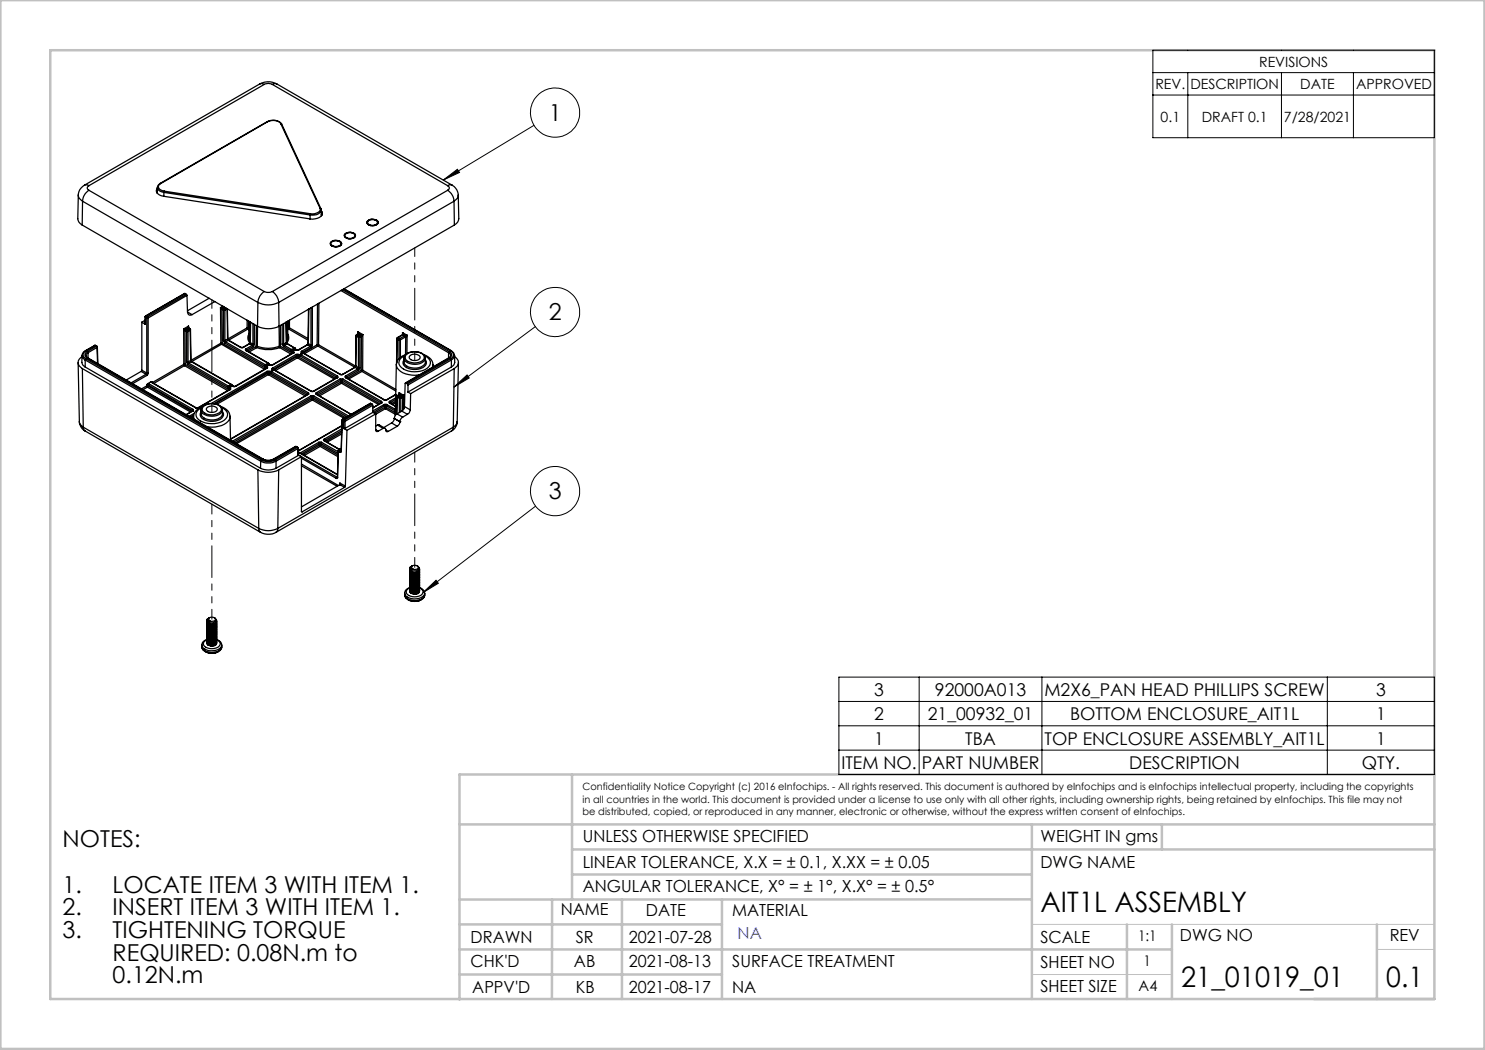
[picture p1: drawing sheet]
<svg xmlns="http://www.w3.org/2000/svg" width="297mm" height="210mm" viewBox="0 0 297 210" stroke-linecap="round" stroke-linejoin="round" font-family="sans-serif">
<path d="M206.4 184.9h80.5M206.4 194.9h28M275.4 189.9h11.5" fill="none" stroke="#c0c0c0" stroke-width=".2"/>
<g fill="none" stroke="#c0c0c0" stroke-width=".5">
<path d="M.1 0h296.8v209.8h-296.8zM10.1 10h276.8v189.8h-276.8zM114.4 154.9v25M286.9 154.9h-195v45M91.9 164.9h195M110.4 179.9v19.9M114.4 174.9h92M114.4 169.9h172.5M124.4 179.9v19.9M144.4 179.9v19.9M206.4 179.9h-114.5M206.4 164.9v34.9"/>
<path d="M232.4 164.9v5M91.9 194.9h52.5M91.9 189.9h142.5M91.9 184.9h52.5M225.4 184.9v14.9M234.4 184.9v14.9M275.4 184.9v14.9"/>
</g>
<g fill="none" stroke="#000" stroke-width=".2">
<path d="M230.6 10h56.3v17.5h-56.3zM230.6 14.5h56.3M230.6 19h56.3M237.6 14.5v13M256.3 14.5v13M270.7 14.5v13M88.7 36l2.8-2.1 .4 .6zM106.8 25.1l-18.1 10.9M90.8 77.4l2.6-2.4 .4 .6zM107.1 65.3l-16.3 12.1M84.6 118.5l2.6-2.4 .5 .6zM107.1 101.2l-22.5 17.3"/>
<path d="M167.8 135.4h119.1v19.5h-119.1zM183.8 135.4v19.5M208.4 135.4v19.5M265.5 135.4v19.5M167.8 140.3h119.1M167.8 145.2h119.1M167.8 150h119.1"/>
<circle cx="111" cy="22.5" r="4.9"/>
<circle cx="111" cy="62.4" r="4.9"/>
<circle cx="111" cy="98.2" r="4.9"/>
</g>
<path d="M88.7 36l2.8-2.1 .4 .6zM90.8 77.4l2.6-2.4 .4 .6zM84.6 118.5l2.6-2.4 .5 .6z" fill="#000"/>
<g fill="none" stroke="#000" stroke-width=".25">
<path d="M52 16.8a3.6 3.6 0 0 1 3.4 0M52 16.8l.4-.1 .4 .2M52 16.8l-35.1 20.2M52.8 16.9a1.66 1.66 0 0 1 1.7 0M52.8 16.9l-35 20.2M54.5 16.9l35 20.2M55.4 16.8l-.5-.1-.4 .2M55.4 16.8l35 20.2M15.7 39l-.1 4.8a1.53 1.53 0 0 0 .8 1.2M15.7 39a1.25 1.25 0 0 0 .8 1.2M16.9 37l-.4 .3a2.15 2.15 0 0 0-.8 1.7M16.9 37h.4l.5 .1"/>
<path d="M17.8 38.1a2.8 2.8 0 0 0-1.3 2.1M17.8 37.1a.49 .49 0 0 0-.3 .5 .49 .49 0 0 0 .3 .5M17.8 38.1l35 20.2M31.5 37.6a.96 .96 0 0 0 .7 1.5l.5 .2M31.5 38.4v.1M32 36.7l-.4 .3-.1 .5M32 36.7h.1M32.1 36.7a.73 .73 0 0 0-.4 .9 .73 .73 0 0 0 .8 .5l.3 .1M32.7 39.3l29.2 4.5a2.32 2.32 0 0 0 2.5-.8v-.6M32.8 38.5a1.37 1.37 0 0 1-1.3-1v1.2M32.8 38.5l29.2 4.5M32.8 38.5v.8"/>
<path d="M32.8 38.2v.3M32.8 38.2l29.3 4.5M53.4 24.3a2.27 2.27 0 0 1 2.9 .5M53.4 24.3h.2M53.4 24.3l-21.4 12.4M53.6 24.3a2.14 2.14 0 0 1 2.6 .5M53.6 24.3l-21.5 12.4M56.2 24.8h.1M56.2 24.8l7.8 16.8M56.3 24.8l7.9 16.9M89.5 38.1a2.8 2.8 0 0 1 1.3 2.1M89.5 37.1a.49 .49 0 0 1 .4 .5 .49 .49 0 0 1-.4 .5"/>
<path d="M89.5 38.1l-35 20.2M90.4 37a2.36 2.36 0 0 1 1.3 2M90.4 37h-.4l-.5 .1M91.7 39l.1 4.8a1.53 1.53 0 0 1-.9 1.2M91.7 39a1.25 1.25 0 0 1-.9 1.2M16.4 45l35.1 20.3M16.5 40.2l35.1 20.3M16.5 40.2l-.1 4.8M37 58.7l-7.9 4.5M37 58.7l-7.8 4.5M37 58.7l.3 .2M37.3 58.9l.1 .2"/>
<path d="M37.3 58.9l-7.8 4.5M37.4 59.1l-7.8 4.5M37.4 59.1l.1 3.3M41.8 59.6l-4.3 2.6M52.8 58.3a1.95 1.95 0 0 0 1.7 0M52.8 58.3a2.8 2.8 0 0 0-1.2 2.2M54.5 58.3a2.8 2.8 0 0 1 1.2 2.2M62 43v.8M62.1 42.7l-.1 .3M64 41.6a.96 .96 0 0 1-1.1 1.1h-.8M64 41.6l.2 .1M64.2 41.7v.3"/>
<path d="M64.2 42a1.54 1.54 0 0 1-1.7 1h-.5M64.2 42l.1 1.2M64.2 42.1l.2 .3M64.3 42.9v.2M64.4 42.4v.6M66.2 48.4a1.41 1.41 0 0 1 2.1 .3 1.37 1.37 0 0 1-2.2 .1zM66.4 48.4l.5-.2a.84 .84 0 0 1 1.3 .7 1.26 1.26 0 0 1-2-.1zM68.2 58.1l21.5 12.4M68.4 57.9l21.5 12.4M68.7 57.8l21.4 12.3M68.8 57.7l21.4 12.4M68.9 46.9a1.45 1.45 0 0 1 2.2 .1 .99 .99 0 0 1-1.4 .8 .79 .79 0 0 1-.8-.9z"/>
<path d="M69 46.9a1.26 1.26 0 0 1 2 .2 1.1 1.1 0 0 1-1 .6 1.1 1.1 0 0 1-1-.5zM73.5 44.2a1.47 1.47 0 0 1 2.1 .2 1.24 1.24 0 0 1-1.8 .6 .5 .5 0 0 1-.3-.8zM73.7 44.2l.9-.3a.73 .73 0 0 1 .9 .8 1.23 1.23 0 0 1-2-.2zM90.8 40.2l-35.1 20.3M90.8 40.2l.1 4.8M90.9 45l-35.1 20.3M15.6 72.5l.3 11.8M16.4 71.1v1.4a1.14 1.14 0 0 0 .6 .9M16.4 71.3a1.29 1.29 0 0 0-.8 1.2 1.29 1.29 0 0 0 .9 1.2M16.4 71.1l.2 .5 .4 .4M16.5 73.7l35.1 20.3M16.5 73.7l.2 11.7"/>
<path d="M17 73.4l35.1 20.3M17 72l35.1 20.2M17 72v1.4M17.1 70.1a1.18 1.18 0 0 0-.7 1M17.1 70.1h.1M17.2 70.1a.87 .87 0 0 0-.6 .8 .87 .87 0 0 0 .6 .8M17.2 71.7l-.2 .3M17.2 71.7l35.1 20.3M17.2 71.1l.4 .5M17.5 70.3a.69 .69 0 0 0-.5 .7 .69 .69 0 0 0 .5 .6M17.5 70.3l.1 .2M17.5 71.6l35 20.3"/>
<path d="M17.6 71.6h-.1M17.6 71.6l35 20.2M17.6 70.5l-.3 .3-.1 .3M17.6 70.5v1.1M18.9 69.1h.2M18.9 69.1h.1M18.9 69.1l-1.8 1M19 69.1h.1M19 69.1l-1.8 1M19 69.1l.3 .1M19.1 69.1l.3 .1M19.3 69.2l.1 .3"/>
<path d="M19.3 69.2h.1M19.3 69.2l-1.8 1.1M19.4 69.2l.1 .2M19.4 69.5l-1.8 1M19.4 69.5l.1 3.2M19.5 69.4l-.1 .1M19.5 69.4l.1 3.3M28.2 74.3l1 .6M28.2 74.3l-3 1.7M28.4 74l-.2 .3M28.4 74l1 .6M28.4 64.4l.6 .4"/>
<path d="M28.4 64.4v9.6M29 64.1l-.6 .3M29 63.4v1.4M29 63.4h.1M29.1 63.4l-.1 1.4M29.1 63.4l.3 .2M29.1 63.2l-.1 .2M29.1 63.2h.1M29.2 74.9l.2 .2M29.2 74.9l-3 1.7M29.2 63.2l-.1 .2M29.2 63.2l.3 .2"/>
<path d="M29.4 74.6h.2M29.4 63.6h.2M29.4 77.2l.1 .2M29.4 74.6l-.2 .3M29.4 77h.2M29.4 77.2h.2M29.4 63.6v11M29.4 77v.2M29.4 75.1l-2.9 1.7M29.4 77.2l-1.1 .6M29.5 63.4l-.1 .2M29.5 63.4l.1 .2"/>
<path d="M29.5 77.4l-.9 .6M29.5 77.4l8.6 5M29.6 76.7l.2 .1M29.6 76.7l-.2 .3M29.6 74.6l-.2 .5M29.6 77.2l-.1 .2M29.6 63.6v11M29.6 77v.2M29.6 77l8.9 5.1M29.6 77.2l8.8 5.1M29.8 76.8l-.2 .2M29.8 76.8l8.8 5.1"/>
<path d="M30.2 76.4l.1 .1M30.2 76.4h.2M30.2 76.4l-.6 .3M30.3 76.5l8.8 5.1M30.4 76.4l-.1 .1M30.4 76.5l8.8 5.1M30.4 76.4v.1M36.7 65.8l.3 .3M36.7 65.8l.4 .1M36.7 65.8l.1 7.1M36.8 72.9l.1 .2M36.8 72.9h.2"/>
<path d="M36.8 72.9l-6.3 3.6M36.9 73.1l-6.1 3.6M36.9 73.1l8.6 5M37 66.1h.1M37 66.1v6.8M37 66.1l.3 .2M37 72.9l-.1 .2M37 72.9l8.8 5.1M37.1 65.9l-.1 .2M37.1 65.9h.1M37.1 65.9l.4 .1M37.3 72.4l.3 .5"/>
<path d="M37.3 66.3h.3M37.3 72.4h.3M37.3 66.3v6.1M37.5 66l-.2 .3M37.5 66l.1 .3M37.5 62.4a.58 .58 0 0 0 .3 .6 .58 .58 0 0 0 .6-.1M37.5 62.4l.9 .5M37.6 65.6h.1M37.6 65.6l-.5 .3M37.6 65.6l.3 .2M37.6 72.4l.1 .2M37.6 72.9l7.9 4.6"/>
<path d="M37.6 66.3v6.1M37.7 65.6h.1M37.7 65.6l.3 .2M37.7 65.2v.4M37.7 65.2l-.1 .4M37.7 65.2l-1 .6M37.7 72.6l-.1 .3M37.7 72.6l8 4.6M37.9 65.8l.1 .2M37.9 65.8h.1M37.9 65.8l-.4 .2M38 65.8l.1 .2"/>
<path d="M38 66l-.4 .3M38 66l.1 6.1M38.1 66h-.1M38.1 66l.1 6M38.1 72.1l.2 .2M38.1 72.1l-.5 .3M38.2 72l.2 .3M38.2 72l-.1 .1M38.3 72.3l-.6 .3M38.3 72.3l7.9 4.6M38.4 72.3h-.1M38.4 72.3l7.9 4.6"/>
<path d="M43 60.3l-4.6 2.6M44.1 61.5l.3 .3M44.1 61.5l.4 .1M44.1 61.5l.1 7.1M44.2 68.6l.1 .3M44.2 68.6h.2M44.2 68.6l-6 3.5M44.3 68.9l-6 3.4M44.3 68.9l8.6 5M44.4 61.8h.1M44.4 61.8v6.8M44.4 61.8l.3 .2"/>
<path d="M44.4 68.6l-.1 .3M44.4 68.6l8.8 5.1M44.5 61.6l-.1 .2M44.5 61.6h.1M44.5 61.6l.3 .2M44.6 61.2l-.5 .3M44.7 68.1l.3 .5M44.7 62h.3M44.7 68.1h.3M44.7 62v6.1M44.8 61.8l-.1 .2M44.8 61.8l.2 .2"/>
<path d="M44.9 61.4l-.4 .2M45 68.1l.1 .3M45 68.6l7.9 4.6M45 62v6.1M45.1 68.4l-.1 .2M45.1 68.4l8 4.5M45.2 61.6l-.4 .2M45.4 61.7v.1M45.4 61.8l-.4 .2M45.4 61.8l.1 6M45.5 61.8l.1 6M45.5 61.7l-.1 .1"/>
<path d="M45.5 67.8l.1 .3M45.5 67.8l-.5 .3M45.5 77.5h.1M45.6 67.8l.2 .2M45.6 77.5l.2 .2M45.6 67.8h-.1M45.6 68.1l-.5 .3M45.6 68.1l2.5 1.4M45.7 77.2l-.2 .3M45.7 77.2l.1 .1M45.8 68l-.2 .1M45.8 68l2.4 1.5"/>
<path d="M45.8 77.3l-.3 .2M45.8 77.7l.1 .1M45.8 77.3v.1M45.8 77.4l-.2 .1M45.8 77.4l.1 .1M45.9 77.8v.1M45.9 77.9h.1M45.9 77.5l-.1 .2M45.9 77.9l-6.3 3.7M45.9 77.5l.1 .1M46 77.6l.1 .1-.1 .2M46 77.6l-.1 .2"/>
<path d="M46 77.9l-6.3 3.7M46.2 76.9l.1 .1M46.2 76.9h.1M46.2 76.9l-.5 .3M46.3 76.9l.1 .1M46.3 77l.1 .1M46.3 77l-.5 .3M46.4 77.1l.1 .1M46.4 77h-.1M46.4 77v.1M46.4 77.1l-.6 .3M46.4 77.1l.2 .1"/>
<path d="M46.4 77.1h.1M46.5 77.2h.1M46.5 77.2l-.6 .3M46.5 77.2l.1 .1M46.6 77.3h.5M46.6 77.2h.1M46.7 77.2h.3M46.7 77.2l-.1 .1M47 77.2l.1 .1M48.1 69.5h.6M48.1 69.5h.1M48.2 69.5h.4"/>
<path d="M48.6 69.5h.1M49.2 69.8l-.1 .1 .1 .2M49.2 69.8l.2 .2M49.2 70.1l4.4 2.5M49.3 70.1h.1M49.3 70.1h-.1M49.3 70.1l4.4 2.5M49.4 70l-.1 .1M49.4 70v.1M49.4 65.6h.3M49.4 65.6l.2 .2M49.4 64v1.6"/>
<path d="M49.4 65.6l-3.8 2.2M49.6 65.8l-3.9 2.2M49.6 65.8l.2 .2M49.7 65.6l-.1 .2M49.7 65.6h.1M49.7 64.2v1.4M49.8 66.8l-.1 .1a1.48 1.48 0 0 0 .2 1.6M49.8 64.3l-.1 3.1 .3 .8M49.8 68.7h.1M49.8 68.7l-1.2 .8M49.9 68.7l-1.2 .8M49.9 68.7l.5 .4"/>
<path d="M50 68.4l-.2 .3M50 68.4l.1 .1M50.1 68.5l-.2 .2M50.1 64.4l-.1 4M50.1 68.5l.5 .3M50.1 64.4v4.1M50.4 69.1l.2 .2M50.4 69.1l-1.2 .7M50.6 68.8h.3M50.6 68.8l-.2 .3M50.6 69.3l-1.2 .7M50.6 64.7v4.1"/>
<path d="M50.9 68.8l-.3 .5M50.9 64.9v3.9M51.2 69.3h.3M51.2 69.3l.2 .2M51.2 69.3l-1.7 .9M51.3 65.1l-.1 4.2M51.4 69.5a7 7 0 0 0 4.6 0M51.4 69.5l-1.6 .9M51.5 69.3a6.4 6.4 0 0 0 4.3 0M51.5 69.3l-.1 .2M51.5 65.3a4.9 4.9 0 0 0 4.3 0M51.5 65.2v4.1"/>
<path d="M51.6 60.5a4.6 4.6 0 0 0 4.1 0M51.6 60.5l-.1 4.8M52.9 73.2l.1 .1M53 73.3l.2 .2M53.1 72.9l-.2 .3M53.1 72.9l.1 .2M53.2 73.1l-.3 .1M53.2 73.5h.1M53.2 73.1v.1M53.2 73.2l.1 .1M53.2 73.2l-.2 .1M53.3 73.5v.1"/>
<path d="M53.3 73.5v.2M53.3 73.3l-.1 .2M53.3 73.6l.1 .1M53.3 73.6l-6.3 3.6M53.3 73.3h.1M53.4 74.3h.5M53.4 74.3l.1 .2M53.4 74.3l-11.2 6.4M53.4 73.3l.1 .1-.1 .3M53.4 73.3l-.1 .2M53.4 73.7l-6.3 3.6M53.5 74.7l.2 .2"/>
<path d="M53.5 74.5h.3M53.5 74.7h.3M53.5 74.5v.2M53.5 74.5l-10.7 6.2M53.5 74.7l-10.5 6.1M53.6 72.6l.1 .1M53.6 72.6h.1M53.6 72.6l-.5 .3M53.7 74.9l7.3 4.3M53.7 74.9l-10.3 5.9M53.7 72.6l.1 .1M53.7 72.7v.1"/>
<path d="M53.7 72.7l-.5 .4M53.7 72.8l.1 .1M53.7 72.8l-.5 .4M53.8 72.7h-.1M53.8 72.7v.1M53.8 72.8l.1 .1M53.8 74.7l-.1 .2M53.8 72.8h-.1M53.8 74.5v.2M53.8 74.5l.1 .1M53.8 74.7l7.5 4.3M53.8 72.9h.1"/>
<path d="M53.8 72.9l-.5 .4M53.8 72.9l.1 .1M53.9 74.6h.2M53.9 73h.6M53.9 74.3l-.1 .2M53.9 73h.1M53.9 72.9l.1 .1M53.9 74.3h.1M54 73h.4M54 74.3l.2 .1M54 74.3l-.1 .3M54.2 74.4l-.1 .2"/>
<path d="M54.2 74.6l7.3 4.2M54.2 74.6h-.1M54.2 74.3v.3M54.2 74.3h.1M54.2 74.3v.1M54.3 74.3l-.1 .3M54.3 74.3l7.4 4.3M54.4 73h.1M54.5 73.7h-.1l.1 .3M54.5 73.7l.1 .2M54.5 74h.1M54.5 73.9l.1 .1"/>
<path d="M54.6 74h.1M54.6 74l-.6 .3M54.6 73.9l-.1 .1M54.6 73.9v.1M54.7 74h-.1M54.7 74h.2M54.7 74h.1M54.7 74l-.5 .3M54.8 74h.1M54.8 74l-.6 .4M54.8 74l7.4 4.3M54.9 74l7.4 4.2"/>
<path d="M55.7 60.5l.1 4.8M55.8 65.2v4.1M55.8 69.3h.3M55.8 69.3l.2 .2M56 69.5l2.2 1.3M56.1 69.3l-.1 .2M56.1 69.3l2.4 1.4M56.1 65.1v4.2M56.4 68.8l.3 .5M56.4 68.8h.3M56.4 64.9v3.9M56.7 68.8l.2 .3"/>
<path d="M56.7 69.3l1.5 .9M56.7 64.7v4.1M56.9 69.1l-.2 .2M56.9 69.1l1.4 .8M57.2 64.4l.1 4.1M57.3 68.5l.1 .2M57.3 64.4v4M57.3 68.5l-.6 .3M57.3 68.4l.2 .3M57.3 68.4v.1M57.4 68.7h.1M57.4 68.7l-.5 .4"/>
<path d="M57.4 68.7l1.4 .9M57.5 64.3l.1 3.1-.3 .8M57.5 68.7l1.4 .9M57.5 66.8l.1 .1a1.47 1.47 0 0 1-.2 1.7M57.6 65.6h.3M57.6 65.6l.1 .2M57.6 64.2v1.4M57.6 65.6h-.1M57.7 65.8l3.9 2.2M57.7 65.8l-.2 .2M57.9 65.6l-.2 .2M57.9 65.6l3.7 2.1"/>
<path d="M57.9 64v1.6M58.2 70.2h.1M58.2 70.2l.3 .2M58.3 69.9l-.1 .3M58.3 69.9l.1 .1M58.4 70l-.2 .2M58.4 70l.1 .1M58.5 70.4v.1M58.5 70.1l-.3 .1M58.5 70.1l.1 .1M58.5 70.5l.1 .1M58.5 70.5v.1"/>
<path d="M58.6 70.6h.1M58.6 70.2l-.1 .2M58.6 70.6l-4.2 2.4M58.6 70.2l.1 .1M58.7 70.3l.1 .1-.1 .2M58.7 70.3l-.2 .2M58.7 70.6l-4.2 2.4M58.8 69.6l.1 .1M58.8 69.6h.1M58.8 69.6l-.5 .3M58.9 69.6l.1 .1M58.9 69.7l-.5 .3"/>
<path d="M58.9 69.7l.1 .1M59 69.8l.1 .1M59 69.7h-.1M59 69.7l.1 .1M59 69.8l-.5 .3M59.1 69.8l.1 .1M59.1 69.9h.1M59.1 69.8h-.1M59.1 69.9l-.5 .3M59.1 69.9l.1 .1M59.2 70.9h.6M59.2 70h.6"/>
<path d="M59.2 70.9l.1 .2M59.2 69.9h.1M59.2 70.9l-4.7 2.8M59.3 69.9h.4M59.3 69.9l-.1 .1M59.3 71.3l.2 .3M59.3 71.1h.3M59.3 71.3h.3M59.3 71.1l-4.7 2.8M59.3 71.1v.2M59.3 71.3l-4.6 2.7M59.5 71.6l-4.4 2.5"/>
<path d="M59.5 71.6l7.4 4.2M59.6 71.3l-.1 .3M59.6 71.1v.2M59.6 71.1l.1 .1M59.6 71.3l7.5 4.4M59.7 69.9l.1 .1M59.7 71.2h.2M59.8 70.9l-.2 .2M59.8 70.9l.1 .1M59.9 71h.1M59.9 71l-.2 .2M60 71l-.1 .2"/>
<path d="M60 71.2l7.3 4.3M60 71.2h-.1M60 70.9v.3M60 70.9h.1M60 70.9v.1M60.1 70.9l-.1 .3M60.1 70.9l7.4 4.3M60.3 70.3l-.1 .1 .1 .2M60.3 70.3l.1 .2M60.3 70.6l.1 .1M60.4 70.6h.1M60.4 70.7h.1"/>
<path d="M60.4 70.6h-.1M60.4 70.6l.1 .1M60.4 70.7l-.5 .3M60.4 70.5v.1M60.5 70.7l-.5 .3M60.6 70.7h.1M60.6 70.7l-.6 .2M60.7 70.7h.1M60.7 70.7l-.6 .2M60.7 70.7l7.3 4.2M60.7 70.7l7.4 4.2M61.4 69h.1"/>
<path d="M61.4 69l-1.7 .9M61.5 78.8l.1 .1M61.5 69l-1.7 1M61.5 69l.6 .3M61.5 78.8v.1M61.6 78.9h.1M61.6 78.9l-15.5 8.9M61.6 68.6l-.2 .4M61.6 68.6l.1 .1M61.7 78.6l.1 .1-.1 .2M61.7 78.6l-.2 .2M61.7 68.7l-.2 .3"/>
<path d="M61.7 68.7l.5 .3M61.7 78.9l-15.6 9M61.7 61.8l-.1 6.8M61.8 61.8l-.1 6.9M62.1 69.3l.1 .2M62.1 69.3l-1.8 1M62.2 78.3h.6M62.2 79.2h.6M62.2 79.2l.1 .2M62.2 69h.3M62.2 69l-.1 .3M62.2 69.5l-1.8 1"/>
<path d="M62.2 79.2l-15.7 9.1M62.2 61.6v7.4M62.3 78.2h.4M62.3 78.2l-.1 .1M62.3 79.8l.2 .2M62.3 79.4h.3M62.3 79.8h.3M62.3 79.4v.4M62.3 79.4l-15.6 9M62.3 79.8l-15.3 8.8M62.5 69l-.3 .5M62.5 61.4v7.6"/>
<path d="M62.6 79.8l-.1 .2M62.6 79.4v.4M62.6 79.4l6.8 4M62.6 79.8l6.5 3.7M62.7 78.2l.1 .1M62.8 79.2l-.2 .2M62.8 79.2l6.9 4M63.3 78.6l-.2 .1 .2 .2M63.3 78.6l.1 .2M63.3 78.9h.1M63.3 78.9l6.9 4M63.4 78.9h.1"/>
<path d="M63.4 78.9l6.8 4M63.4 78.8v.1M63.4 69h.3M63.4 69l.2 .2M63.4 69l-2.9 1.7M63.5 60.8l-.1 8.2M63.6 69.2l-2.7 1.5M63.6 69.2l7.3 4.2M63.7 69l-.1 .2M63.7 69l7.4 4.2M63.8 60.6l-.1 8.4M67.3 75.5h.1"/>
<path d="M67.4 75.5h.1M67.4 75.5l-4.7 2.7M67.5 75.2l.1 .1-.1 .2M67.5 75.2l-.2 .3M67.5 75.5l-4.7 2.8M68 74.9h.6M68 75.8h.6M68 75.8l.2 .3M68 74.9h.1M68 75.8l-4.7 2.8M68.1 74.9h.4M68.2 76.4l.1 .3"/>
<path d="M68.2 76.1h.2M68.2 76.4h.2M68.2 76.1l-4.8 2.7M68.2 76.1v.3M68.2 76.4l-4.6 2.6M68.3 76.7l-4.4 2.5M68.3 76.7l7.4 4.2M68.4 76.4l-.1 .3M68.4 76.1l7.8 4.4M68.4 76.1v.3M68.4 76.4l7.6 4.3M68.5 74.9h.1"/>
<path d="M68.6 75.8l-.2 .3M68.6 75.8l7.7 4.5M69.1 75.2l-.1 .1 .1 .2M69.1 75.2l.2 .3M69.1 75.5h.1M69.1 75.5l7.7 4.5M69.2 75.5h.1M69.2 75.5l7.7 4.5M69.3 75.5h-.1M69.3 75.5h.1M70.9 73.5h.1M70.9 73.5l-2.4 1.4"/>
<path d="M71 73.5l-2.4 1.4M71 73.5l.5 .3M71.1 73.2l-.2 .3M71.1 73.2h.1M71.2 73.2l-.2 .3M71.2 73.2l.5 .3M71.2 67.1l.1 .1M71.2 67.1l-.1 6.1M71.3 67.2l.4 .2M71.3 67.2l-.1 6M71.3 66.9l-.1 .2M71.3 66.9h.1"/>
<path d="M71.4 66.9l-.1 .3M71.4 66.9l.4 .3M71.5 73.8l.2 .2M71.5 73.8l-2.4 1.4M71.6 66.3v.4M71.6 66.3l.1 .5M71.6 66.3l1 .6M71.6 66.3v.5M71.6 66.7h.1M71.6 66.7l.1 .1M71.6 66.7l-.3 .2M71.7 67.4h.3"/>
<path d="M71.7 73.5h.3M71.7 73.5l-.2 .3M71.7 74l-2.4 1.5M71.7 67.4v6.1M71.7 66.8h.1M71.7 66.8l.4 .2M71.7 66.8l-.3 .1M71.8 67.2l.2 .2M71.8 67.2l-.1 .2M72 73.5l-.3 .5M72 67.4v6.1M72.1 67l.2 .2"/>
<path d="M72.1 67l-.3 .2M72.1 67h.1M72.2 74h.3M72.2 74l.2 .3M72.2 74l-2.7 1.7M72.3 67.2h.1M72.3 67.2l-.3 .2M72.3 67.2l-.1 6.8M72.4 74.3l-2.7 1.5M72.4 74.3l6.8 3.9M72.5 74l-.1 .3M72.5 74l6.7 3.9"/>
<path d="M72.6 66.9l-.3 .3M72.6 66.9l-.5 .1M72.6 66.9l-.1 7.1M76.8 80h.6M76.8 80h.1M76.9 80h.4M77.3 80h.1M79 78.9l.1 .1M79 78.9l-1.7 1.1M79.1 79h.1M79.1 79l-1.7 1M79.1 79.6l-1.2 .7"/>
<path d="M79.1 79.9l-1.1 .6M79.2 78.8l-.2 .1M79.3 72.9a2.52 2.52 0 0 0 2.4 2l2.2 .1M79.3 72.9l-.2 10.2M79.4 79.3v.1M79.4 67.7v.1M79.4 79.3l-.1 3.5M79.4 67.7l-.1 5.1M79.4 79.4l.5 .2M79.4 67.8l.4 .2M79.4 79.4v3.4M79.4 67.8v4.7"/>
<path d="M79.5 79.1l-.1 .2M79.5 67.5l-.1 .2M79.5 79.1h.1M79.5 67.5h.1M79.6 79.1l-.2 .3M79.6 67.5l-.2 .3M79.6 79.1l.4 .3M79.6 67.5l.3 .2M79.8 68h.3M79.8 68v3.7M79.8 78.9h.1M79.8 78.9l-.3 .2"/>
<path d="M79.9 78.5l-.1 .4M79.9 78.5l.9 .5M79.9 79.6h.3M79.9 78.5v.4M79.9 79.6v2.9M79.9 78.9l.5 .3M79.9 78.9h.1M79.9 67.7l-.1 .3M79.9 67.7l.2 .3M79.9 78.9l-.3 .2M80 79.4l-.1 .2M80 79.4l.2 .2"/>
<path d="M80.1 68v3.5M80.2 79.6v2.7M80.4 79.2l.1 .2M80.4 79.2h.1M80.4 79.2l-.4 .2M80.5 66.5v.4M80.5 66.5l.1 .4M80.5 79.4l-.3 .2M80.5 79.4h.1M80.5 66.5l.9 .6M80.5 66.9h.1M80.5 66.9l-1 .6"/>
<path d="M80.5 79.4v2.7M80.6 66.9h.1M80.6 66.9l-1 .6M80.6 66.9l.4 .2M80.8 71.6h.1M80.8 79l-.3 .4M80.8 79l-.4 .2M80.8 79v2.7M80.8 72a1.09 1.09 0 0 0 .9 1.7 3.2 3.2 0 0 0 3.5-.7 .8 .8 0 0 0-.1-1M80.8 71.6a1.67 1.67 0 0 0 2 2 1.95 1.95 0 0 0 2.3-1.3v-.7M81 71.1a1.42 1.42 0 0 0-1.2 1.3 1.42 1.42 0 0 0 .9 1.4 4.6 4.6 0 0 0 5.1-.5 1.21 1.21 0 0 0-.4-1.9l-.5-.3M81 67.1l.1 .3"/>
<path d="M81 67.1h.1M81 67.1l-1.1 .6M81.1 71a2.84 2.84 0 0 1 3.9 .3 1.18 1.18 0 0 1-1 1.4 2.74 2.74 0 0 1-3.1-.8l-.1-.3zM81.1 67.4h.1M81.1 67.4l-1 .6M81.1 67.4v3.5M81.2 70.9l-.2 .1a2.33 2.33 0 0 0-1.7 1.9M81.2 76.6l-.2 .1-.1 4.6M81.2 71a2.64 2.64 0 0 1 3.6 .1 1.04 1.04 0 0 1-1.1 1.4h-1.3a1.1 1.1 0 0 1-1.2-1.5zM81.2 76.6l.3 .2M81.4 67.1l-.3 .3M81.4 67.1h-.4"/>
<path d="M81.4 67.1v3.6M81.5 76.8l.1 .2M81.6 78.4l.5 .3M81.6 77v1.4M82 71.1a1.32 1.32 0 0 1 2 .4 1.32 1.32 0 0 1-2.2 .1zM82.1 78.7v3.3M84.7 70.9a2.35 2.35 0 0 1 1.9 2M86.6 72.9l-.1 .6M86.6 72.9v.5M89.7 70.5a.53 .53 0 0 1 .4 .5 .53 .53 0 0 1-.4 .6M89.7 70.5v1.1M89.7 71.6h.2"/>
<path d="M89.7 71.6l-8.6 5M89.9 70.3a.69 .69 0 0 1 .4 .7 .69 .69 0 0 1-.4 .6M89.9 70.3l-.2 .2M89.9 71.6l-8.7 5M90.1 71.7l.2 .3M90.1 70.1a.87 .87 0 0 1 .6 .8 .87 .87 0 0 1-.6 .8M90.1 70.1h.1M90.1 71.7l-8.6 5.1M90.2 70.1a1.24 1.24 0 0 1 .7 1M90.3 73.4l-8.7 5M90.3 72l-8.7 5M90.3 72v1.4"/>
<path d="M90.8 73.7l-8.7 5M90.8 73.7l-.1 11.7M90.9 71.1v1.4a1.14 1.14 0 0 1-.6 .9M90.9 71.3a1.29 1.29 0 0 1 .8 1.2 1.29 1.29 0 0 1-.9 1.2M90.9 71.1l-.2 .5-.4 .4M91.7 72.5l-.3 11.8M15.9 84.3v.3a2.38 2.38 0 0 0 1.1 1.6M15.9 84.3a1.51 1.51 0 0 0 .8 1.1M16.7 85.4l.1 .5 .2 .3M16.7 85.4l35.1 20.3M17 86.2l35.1 20.3M38.5 82.1v.1"/>
<path d="M38.5 82.2h.1M38.5 82.2l-1.3 .7M38.6 81.9l.1 .1-.1 .2M38.6 81.9l-.1 .2M38.6 82.2l-1.3 .8M38.7 83.3l.1 .6M38.7 83.3v.5M38.7 83.6l-.2 .1M38.7 83.2l-.5 .3M38.7 83l-.6 .4M38.9 82.6l-1.1 .7M39.1 81.6h.6"/>
<path d="M39.1 81.6h.1M39.2 81.6h.4M39.6 81.6h.1M40.2 82a1.93 1.93 0 0 1 2.3-1.3h.4a1.55 1.55 0 0 1 1.6 1.3M40.2 82.8h.1M40.2 82.4a1.09 1.09 0 0 0 .9 1.7 3.1 3.1 0 0 0 3.5-.7 .74 .74 0 0 0-.1-1M40.2 82a2.19 2.19 0 0 0 2.7 1.2 1.59 1.59 0 0 0 1.6-1.2M40.2 82v.8M40.4 81.5a1.47 1.47 0 0 0-1 2.1 4.4 4.4 0 0 0 5.8 .1 1.21 1.21 0 0 0-.4-1.9l-.4-.3M40.6 81.3h-.1a2.33 2.33 0 0 0-1.8 2M40.6 81.4a2.64 2.64 0 0 1 3.6 .1 1.04 1.04 0 0 1-1.1 1.4 2.08 2.08 0 0 1-2.7-1zM41.4 81.5a1.32 1.32 0 0 1 2.1 .4 1.32 1.32 0 0 1-2.2 0z"/>
<path d="M44.1 81.3a2.23 2.23 0 0 1 1.9 2M44.5 82a1.59 1.59 0 0 1-1.8 2h-.5a1.82 1.82 0 0 1-2-1.2M46 83.3a2.3 2.3 0 0 1-2.3 2l-1.3 .1h-1M46 83.3l.1 4.8M51.6 94a4.6 4.6 0 0 0 4.1 0M51.6 94l.2 11.7M52.1 93.7a3.6 3.6 0 0 0 3.1 0M52.1 92.2a3.5 3.5 0 0 0 3.1 0M52.1 92.2v1.5M52.3 92l-.2 .2M52.3 92a3.2 3.2 0 0 0 2.8 0M52.5 91.9a2.7 2.7 0 0 0 2.3 0"/>
<path d="M52.6 91.8l.9 .3 1.2-.3M52.6 91.8l-.1 .1M54.7 91.8l.1 .1M55.1 92l.1 .2M55.2 92.2v1.5M55.7 94l-.1 11.7M59.1 89.3h.2M59.1 89.3h.1M59.1 89.3l-4.4 2.5M59.2 89.3h.1M59.2 89.3l-4.4 2.6M59.2 89.3l.2 .2"/>
<path d="M59.3 89.3l.2 .2M59.4 89.5l.2 .2M59.4 89.5h.1M59.4 89.5l-4.3 2.5M59.5 89.5l.1 .1M59.6 89.7l-4.4 2.5M59.6 89.7v1.4M59.6 89.6v1.5M59.6 89.6v.1M59.6 91.1l-4.4 2.6M59.7 90.4l7.8 4.5M59.7 90.4l7.8 4.6"/>
<path d="M60.3 91.3l-.6-.3 7.7 4.4M60.3 91.3l-4.6 2.7M60.3 91.3v11M60.3 92.8l7.4 4.3M60.3 91.6l6.9 4.1M60.3 93.2l7.1 4.1M62.5 80l-15.2 8.8M62.5 80l6.3 3.7M63.7 88.5h.6M63.7 88.5l.2 .2M63.7 88.5l-3.7 2.1M63.9 89l.1 .3"/>
<path d="M63.9 88.7h.3M63.9 89h.3M63.9 88.7v.3M63.9 88.7l-3.6 2.1M63.9 89l-3.3 1.9M64 89.3l-3.1 1.8M64 89.3l3.6 2M64.2 89l-.2 .3M64.2 88.7v.3M64.2 89l3.4 2M64.2 88.7l3.4 2M64.3 88.5l-.1 .2"/>
<path d="M64.3 88.5l3.3 1.8M64.8 87.8l-.1 .1 .1 .3M64.8 87.8l.2 .3M64.8 88.2h.1M64.8 88.2l3.1 1.7M64.9 88.2h.1M64.9 88.2l3 1.7M64.9 88.1v.1M65 88.1l-.1 .1M65 88.1v.1M67.4 95.4l-.2 .3M67.4 95.4h.1"/>
<path d="M67.5 95.4v.1M67.5 95.4h-.1M67.5 95.5v.2h-.3M67.6 90.2l.1 .1M67.6 90.2l-.1 5.2M67.7 90.3l-.2 5.2M67.7 90.3l.3 .1M67.7 90l-.1 .2M67.7 90h.1M67.8 90l-.1 .3M67.8 90l.3 .2M68 96.9h.1"/>
<path d="M68 96.6v.3M68 96.6l1.1 .6M68 96.9l-7.7 4.5M68 96.9l.9 .6M68 89.8h.2h-.1M68 89.8h.1M68 89.8l-.3 .2M68.1 90.2l-.1 .2M68.1 90.2h.1M68.1 89.8l-.3 .2M68.1 89.8l.1 .1M68.2 90.2l.1 .1"/>
<path d="M68.2 90.2h.1M68.2 90.2h-.1M68.3 90.3l-.1 .2-.2-.1M68.3 86.8l-2.9 1.6M68.3 85.8l-3.5 2M68.3 86.1l-3.3 2M68.3 86.5l-3.1 1.8M68.4 85.1l-8.7 5.1M68.4 85.2l-8.7 5M68.4 84v.1M68.4 84l-.1 6.3M68.4 84.1l.3 .2"/>
<path d="M68.5 83.8l-.1 .2M68.5 83.8l.1 .1M68.6 83.9l-.2 .2M68.6 83.9l.3 .1M68.7 84.3h.3M68.7 85.7h.3M68.7 84.3v1.4M68.7 85.7l.7 .4M68.9 84l-.2 .3M68.9 84l.1 .3M68.9 97.5l-8.5 4.9M69 84.3v1.4"/>
<path d="M69.1 97.2l-.2 .3M69.4 86.1l-.3 11.1M74.1 80.7l-5.6 3.1M74.1 80.7l-5.5 3.2M74.1 80.7l.3 .1M74.4 80.8l.1 .3M74.4 80.8l-5.5 3.2M74.5 81.1l-5.5 3.2M74.5 81.1l.1 1.4M74.6 82.5l-5.6 3.2M74.6 82.5l.5 .3M75.1 86a.3 .3 0 0 0 .2 .3 .3 .3 0 0 0 .3-.1"/>
<path d="M75.1 82.8l-5.7 3.3M75.1 82.8v3.2M75.1 85.9l.5 .3M75.5 85h.3l1.2 .6M75.5 85l1.1 .7M75.5 85l-.4 .2M76.2 80.5v.1M76.2 80.6h.1M76.2 80.6l-1.7 1M76.3 80.3l.1 .1-.1 .2M76.3 80.3l-.1 .2M76.3 80.6l-1.8 1"/>
<path d="M76.6 85.7a.33 .33 0 0 1 .4 0 .33 .33 0 0 1 .2 .3M76.6 85.7l-1 .5M76.8 80.9h.6M76.8 80.9l.1 .2M76.8 80.9l-2.2 1.3M76.9 81.5l.2 .2M76.9 81.1h.3M76.9 81.5h.3M76.9 81.1v.4M76.9 81.1l-2.3 1.4M76.9 81.5l-2 1.1M77.1 81.7l-2 1.2"/>
<path d="M77.1 81.7l2 1.2M77.2 86a.3 .3 0 0 0 .1 .3 .3 .3 0 0 0 .3 0M77.2 86l.4 .3M77.2 81.5l-.1 .2M77.2 81.1l1.9 1.1v-.1M77.2 81.1v.4M77.2 81.5l1.9 1M77.4 80.9l-.2 .2M77.4 80.9l1.7 1M77.9 80.3l-.1 .1 .1 .2M77.9 80.3l.1 .2M77.9 80.6h.1"/>
<path d="M77.9 80.6l1.2 .6-1.1-.6M78 80.6h.1M78 80.5v.1M78.3 84.6l1.1 .7M78.3 84.6l-1.5 .9M78.8 83.7v.4l-.5 .5M78.8 83.7l1.2 .6M78.8 83.7h.1M79.1 80.2l-.9 .5M79.1 80.6l-.6 .3M79.4 82.8l-.3 .2-.3 .7M79.4 82.8l1.1 .6"/>
<path d="M79.4 85.3l-1.8 1M80 84.3l-.2 .6-.4 .4M80 84.3h.1M80.4 82.2l1.1 .7M80.4 82.2l-1 .6M80.5 83.4l-.3 .4-.2 .5M80.9 81.3l-.1 .5-.4 .4M80.9 81.3l1.2 .7M81.5 82.9l-1 .5M82.1 82l-.3 .6-.3 .3M90.3 86.2l-35.1 20.3M90.7 85.4l-.1 .5-.3 .3"/>
<path d="M90.7 85.4l-35.1 20.3M91.4 84.3v.2a2.21 2.21 0 0 1-1.1 1.7M91.4 84.3a1.51 1.51 0 0 1-.7 1.1M51.8 105.7a4.2 4.2 0 0 0 3.8 0M51.8 105.7l.1 .5 .2 .3M52.1 106.5l.8 .3a3.2 3.2 0 0 0 2.3-.3M55.6 105.7l-.1 .5-.3 .3M60.3 102.3l.1 .1M80.9 119l.3 .6M80.9 118.6a1.91 1.91 0 0 0 2.4 1.2 1.68 1.68 0 0 0 1.6-1.1 1.65 1.65 0 0 1-2.1 1.4h-.5a1.36 1.36 0 0 1-1.4-1.1M80.9 118.6v.4M81.2 119.6a2.63 2.63 0 0 0 3 .4 2.63 2.63 0 0 1-2.5 0"/>
<path d="M81.9 117.6a.82 .82 0 0 0-.7 .9 .82 .82 0 0 0 .9 .7 1.89 1.89 0 0 0 2.5-.8l-.2-.5-.5-.4 .2 .1a1.25 1.25 0 0 1 .8 1.1M82 114l.2 .4M82 114.4l.2 .3M82 114.7l.2 .4M82 115l.2 .4M82 115.3l.2 .4M82 115.7l.2 .4M82 116l.2 .4M82 116.3l.2 .4M82 116.7l.2 .3M82 117l.2 .4M82 117.3l.2 .4"/>
<path d="M82 117.6l.2 .4M82 118l.2 .3M82 118.3l.2 .4M82 117.5a1.33 1.33 0 0 0-1.1 1.1M82 113.9l-.1 .1 .3 .4M82 114.2v.3l.2 .2M82 114.5l-.1 .1 .3 .4M82 114.8l-.1 .2 .3 .3M82 115.2l-.1 .1 .3 .4M82 115.5v.3l.2 .2M82 115.8l-.1 .1 .3 .4M82 116.1l-.1 .2 .3 .4"/>
<path d="M82 116.5l-.1 .1 .3 .4M82 116.8v.3l.2 .2M82 117.1l-.1 .2 .3 .3M82 117.4l-.1 .2 .3 .4M82 117.8l-.1 .1 .3 .4M82 118.1v.4l.2 .1M82.1 113.4v.3l.6 .2M82.2 113.6h.1M82.2 113.6l.5 .3M82.2 113.7v-.2a.86 .86 0 0 1 1.5 0 .7 .7 0 0 1-1 .4M82.2 113.7l.5 .2M82.2 114.4h.1"/>
<path d="M82.2 114.7h.1M82.2 115v.1M82.2 115.3v.1M82.2 115.7h.1M82.2 116v.1M82.2 116.3v.1M82.2 116.7h.1M82.2 117h.1M82.2 117.3v.1M82.2 117.6v.1M82.2 118h.1M82.2 118.3h.1"/>
<path d="M82.2 118.6v.1M82.3 113.3l-.2 .1M82.4 113.2l-.2 .2v.3M83.5 113.2a.48 .48 0 0 1 .3 .6 .48 .48 0 0 1-.5 .4h-.6a.58 .58 0 0 1-.7-.5l.1-.3M83.8 113.6l.1 .2a1.18 1.18 0 0 1-1.7 .6M83.9 118.3a.91 .91 0 0 1-1.2 .5l.6-.1M83.9 114v.2a1.18 1.18 0 0 1-1.7 .5M83.9 114.4v.1a1.25 1.25 0 0 1-1.7 .5M83.9 114.7v.1a1.18 1.18 0 0 1-1.7 .5M83.9 115v.1a1.18 1.18 0 0 1-1.7 .6M83.9 115.3v.2a1.18 1.18 0 0 1-1.7 .5M83.9 115.7v.1a1.25 1.25 0 0 1-1.7 .5"/>
<path d="M83.9 116v.1a1.18 1.18 0 0 1-1.7 .6M83.9 116.3v.1a1.18 1.18 0 0 1-1.7 .6M83.9 116.6v.2a1.18 1.18 0 0 1-1.7 .5M83.9 117v.1a1.18 1.18 0 0 1-1.7 .5M83.9 117.3v.1a1.18 1.18 0 0 1-1.7 .6M83.9 117.6v.1a1.18 1.18 0 0 1-1.7 .6M83.9 117.9v.2a1.18 1.18 0 0 1-1.7 .5M83.9 113.9a1.18 1.18 0 0 1-1.7 .5M83.9 114.2a1.08 1.08 0 0 1-1.7 .5M83.9 114.5a1.18 1.18 0 0 1-1.7 .6M83.9 114.9a1.18 1.18 0 0 1-1.7 .5M83.9 115.2a1.18 1.18 0 0 1-1.7 .5"/>
<path d="M83.9 115.5a1.1 1.1 0 0 1-1.7 .6M83.9 115.8a1.18 1.18 0 0 1-1.7 .6M83.9 116.2a1.18 1.18 0 0 1-1.7 .5M83.9 116.5a1.18 1.18 0 0 1-1.7 .5M83.9 116.8a1.25 1.25 0 0 1-1.7 .6M83.9 117.1a1.18 1.18 0 0 1-1.7 .6M83.9 117.5a1.18 1.18 0 0 1-1.7 .5M83.9 117.8a1.18 1.18 0 0 1-1.7 .5M83.9 118.1a1.25 1.25 0 0 1-1.7 .6M84.9 119a1.49 1.49 0 0 1-1.8 1.3M40.4 129.4l.2 .6M40.6 130a2.63 2.63 0 0 0 3 .3 2.63 2.63 0 0 1-2.5 0"/>
<path d="M41.3 124.4l.4 .4M41.3 124.7l.4 .4M41.3 125.1l.4 .3M41.3 125.4l.4 .4M41.3 125.7l.4 .4M41.3 126l.4 .4M41.3 126.4l.4 .3M41.3 126.7l.4 .4M41.3 127l.4 .4M41.3 127.3l.4 .4M41.3 127.7l.4 .3M41.3 128.3l.4 .4"/>
<path d="M41.3 128.6l.4 .4M41.4 124.2l.1 .4 .2 .1M41.4 124.6l.1 .3 .2 .2M41.4 124.9l-.1 .1 .4 .4M41.4 125.2l-.1 .2 .4 .3M41.4 125.5l.1 .4 .2 .1M41.4 125.9l.1 .3 .2 .2M41.4 126.2l-.1 .1 .4 .4M41.4 126.5l-.1 .2 .4 .3M41.4 126.9l.1 .3 .2 .1M41.4 127.2l-.1 .1 .4 .4M41.4 127.5l-.1 .1 .4 .4"/>
<path d="M41.4 128.2l.1 .3 .2 .1M41.4 128.5l-.1 .1 .4 .4M41.5 123.8l-.1 .2 .1 .1 .6 .2M41.6 123.9h.1M41.6 123.9l.5 .4M41.7 128.3l-.3-.4a1.33 1.33 0 0 0-1 1.1M41.7 128.4l-.4-.4a.82 .82 0 0 0-.6 .9 .82 .82 0 0 0 .8 .7 1.89 1.89 0 0 0 2.6-.8 .97 .97 0 0 0-.8-.8l.1 .1a1.21 1.21 0 0 1-1.7 .5M41.7 124l-.1-.1a.86 .86 0 0 1 1.5 0 .73 .73 0 0 1-1 .4M41.7 124l.4 .3M41.7 124.7v.1M41.7 125.1h.1M41.7 125.4h.1"/>
<path d="M41.7 125.7v.1M41.7 126v.1M41.7 126.4h.1M41.7 126.7h.1M41.7 127v.1M41.7 127.3v.1M41.7 127.7h.1M41.7 128h.1M41.7 128.3v.1M41.7 128.6v.1M41.7 129h.1M41.7 123.7l-.2 .1"/>
<path d="M41.8 123.6l-.2 .1 .1 .3M42.9 123.6h.1a.44 .44 0 0 1 .2 .4 .44 .44 0 0 1-.2 .4 1.08 1.08 0 0 1-1.7-.4l.2-.2M43.2 123.9l.2 .3a1.21 1.21 0 0 1-1.7 .5M43.3 128.6a.81 .81 0 0 1-1.2 .5h.6M43.3 124.4l.1 .2a1.24 1.24 0 0 1-1.7 .5M43.3 124.7l.1 .2a1.21 1.21 0 0 1-1.7 .5M43.3 125.1l.1 .1a1.21 1.21 0 0 1-1.7 .5M43.3 125.4l.1 .1a1.21 1.21 0 0 1-1.7 .5M43.3 125.7l.1 .2a1.24 1.24 0 0 1-1.7 .5M43.3 126l.1 .2a1.21 1.21 0 0 1-1.7 .5M43.3 126.4l.1 .1a1.21 1.21 0 0 1-1.7 .5M43.3 126.7l.1 .1a1.21 1.21 0 0 1-1.7 .5"/>
<path d="M43.3 127l.1 .2a1.29 1.29 0 0 1-1.7 .5M43.3 127.3l.1 .2a1.21 1.21 0 0 1-1.7 .5M43.3 127.7l.1 .1a1.21 1.21 0 0 1-1.7 .5M43.3 128.3l.1 .2a1.29 1.29 0 0 1-1.7 .5M43.4 127.9a1.03 1.03 0 0 1 .9 .9 1.03 1.03 0 0 1-.7 1.1 2.63 2.63 0 0 1-3.1-.5l-.1-.4v.4M43.4 124.2a1.21 1.21 0 0 1-1.7 .6M43.4 124.6a1.29 1.29 0 0 1-1.7 .5M43.4 124.9a1.21 1.21 0 0 1-1.7 .5M43.4 125.2a1.21 1.21 0 0 1-1.7 .6M43.4 125.5a1.21 1.21 0 0 1-1.7 .6M43.4 125.9a1.21 1.21 0 0 1-1.7 .5M43.4 126.2a1.21 1.21 0 0 1-1.7 .5"/>
<path d="M43.4 126.5a1.21 1.21 0 0 1-1.7 .6M43.4 126.9a1.21 1.21 0 0 1-1.7 .5M43.4 127.2a1.21 1.21 0 0 1-1.7 .5M43.4 127.5a1.21 1.21 0 0 1-1.7 .5M43.4 127.8a1.21 1.21 0 0 1-1.7 .6M43.4 128.2a1.24 1.24 0 0 1-1.7 .5M43.4 128.5a1.21 1.21 0 0 1-1.7 .5M44.3 129.4v.2a1.86 1.86 0 0 1-1.8 1M44.3 129a1.38 1.38 0 0 1-1.6 1.5 1.91 1.91 0 0 1-2.3-1.1"/>
</g>
<path d="M84.9 119a2.04 2.04 0 0 1-2.5 1.1 1.39 1.39 0 0 1-1.5-1.1M44.4 129.3a2.04 2.04 0 0 1-2.6 1.1 1.39 1.39 0 0 1-1.4-1.1" fill="none" stroke="#000" stroke-width=".2" stroke-dasharray="6.3 1.3 1.3 1.3 1.3 1.3"/>
<path d="M82.9 113.5v-23M42.4 123.8v-23" fill="none" stroke="#000" stroke-width=".2" stroke-dasharray="6.3 1.3 1.3 1.3 1.3 1.3" stroke-dashoffset="4.4"/>
<path d="M82.9 72.1v-22.5M42.4 82.5v-22.6" fill="none" stroke="#000" stroke-width=".2" stroke-dasharray="6.3 1.3 1.3 1.3 1.3 1.3" stroke-dashoffset="4.6"/>
<g font-size="5.6">
<text x="208.1" y="182.4">AIT1L ASSEMBLY</text>
<text x="236.3" y="197.4">21_01019_01</text>
<text x="277.2" y="197.4">0.1</text>
</g>
<g font-size="4.7">
<text x="109.7" y="24.2">1</text>
<text x="109.7" y="64">2</text>
<text x="109.7" y="99.9">3</text>
<text x="12.5" y="169.5">NOTES:</text>
<text x="12.5" y="178.5">1.</text>
<text x="22.5" y="178.5">LOCATE ITEM 3 WITH ITEM 1.</text>
<text x="12.5" y="183.1">2.</text>
<text x="22.5" y="183.1">INSERT ITEM 3 WITH ITEM 1.</text>
<text x="12.5" y="187.6">3.</text>
<text x="22.5" y="187.6">TIGHTENING TORQUE</text>
<text x="22.5" y="192.1">REQUIRED: 0.08N.m to</text>
<text x="22.5" y="196.7">0.12N.m</text>
</g>
<g font-size="3.5">
<text x="174.8" y="139.2">3</text>
<text x="187" y="139.2">92000A013</text>
<text x="208.9" y="139.2">M2X6_PAN HEAD PHILLIPS SCREW</text>
<text x="275.2" y="139.2">3</text>
<text x="174.8" y="144">2</text>
<text x="174.8" y="148.9">1</text>
<text x="185.6" y="144">21_00932_01</text>
<text x="193" y="148.9">TBA</text>
<text x="208.9" y="148.9">TOP ENCLOSURE ASSEMBLY_AIT1L</text>
<text x="214" y="144">BOTTOM ENCLOSURE_AIT1L</text>
<text x="275.2" y="144">1</text>
<text x="275.2" y="148.9">1</text>
<text x="168.3" y="153.8">ITEM NO.</text>
<text x="184.4" y="153.8">PART NUMBER</text>
<text x="225.9" y="153.8">DESCRIPTION</text>
<text x="272.4" y="153.8">QTY.</text>
</g>
<g font-size="3.3">
<text x="116.6" y="173.6">LINEAR TOLERANCE, X.X = ± 0.1, X.XX = ± 0.05</text>
<text x="116.6" y="168.5">UNLESS OTHERWISE SPECIFIED</text>
<text x="208.1" y="168.5">WEIGHT IN gms</text>
<text x="208.1" y="173.6">DWG NAME</text>
<text x="116.6" y="178.3">ANGULAR TOLERANCE, X° = ± 1°, X.X° = ± 0.5°</text>
<text x="112.1" y="183.1">NAME</text>
<text x="129.2" y="183.3">DATE</text>
<text x="146.4" y="183.3">MATERIAL</text>
<text x="94.1" y="188.6">DRAWN</text>
<text x="115.2" y="188.6">SR</text>
<text x="125.8" y="188.6">2021-07-28</text>
<text x="208.1" y="188.5">SCALE</text>
<text x="236" y="188.3">DWG NO</text>
<text x="277.9" y="188.3">REV</text>
<text x="94.1" y="193.5">CHK'D</text>
<text x="114.8" y="193.5">AB</text>
<text x="125.8" y="193.5">2021-08-13</text>
<text x="146.4" y="193.5">SURFACE TREATMENT</text>
<text x="208.1" y="193.5">SHEET NO</text>
<text x="94.5" y="198.6">APPV'D</text>
<text x="115.2" y="198.6">KB</text>
<text x="125.8" y="198.6">2021-08-17</text>
<text x="146.4" y="198.6">NA</text>
<text x="208.1" y="198.4">SHEET SIZE</text>
</g>
<text font-size="3.3" fill="#00f" x="147.5" y="187.7">NA</text>
<g font-size="2.9">
<text x="227.6" y="188.3">1:1</text>
<text x="228.7" y="193.3">1</text>
<text x="227.7" y="198.2">A4</text>
</g>
<g font-size="2.8">
<text x="231.1" y="17.8">REV.</text>
<text x="238.1" y="17.8">DESCRIPTION</text>
<text x="251.8" y="13.3">REVISIONS</text>
<text x="260.1" y="17.8">DATE</text>
<text x="271.2" y="17.8">APPROVED</text>
<text x="232.1" y="24.3">0.1</text>
<text x="240.4" y="24.3">DRAFT 0.1</text>
<text x="256.8" y="24.3">7/28/2021</text>
</g>
<g font-size="2">
<text x="116.5" y="158.1">Confidentiality Notice Copyright (c) 2016 eInfochips. - All rights reserved. This document is authored by eInfochips and is eInfochips intellectual property, including the copyrights</text>
<text x="116.5" y="160.6">in all countries in the world. This document is provided under a license to use only with all other rights, including ownership rights, being retained by eInfochips. This file may not</text>
<text x="116.5" y="163.1">be distributed, copied, or reproduced in any manner, electronic or otherwise, without the express written consent of eInfochips.</text>
</g>
</svg>
